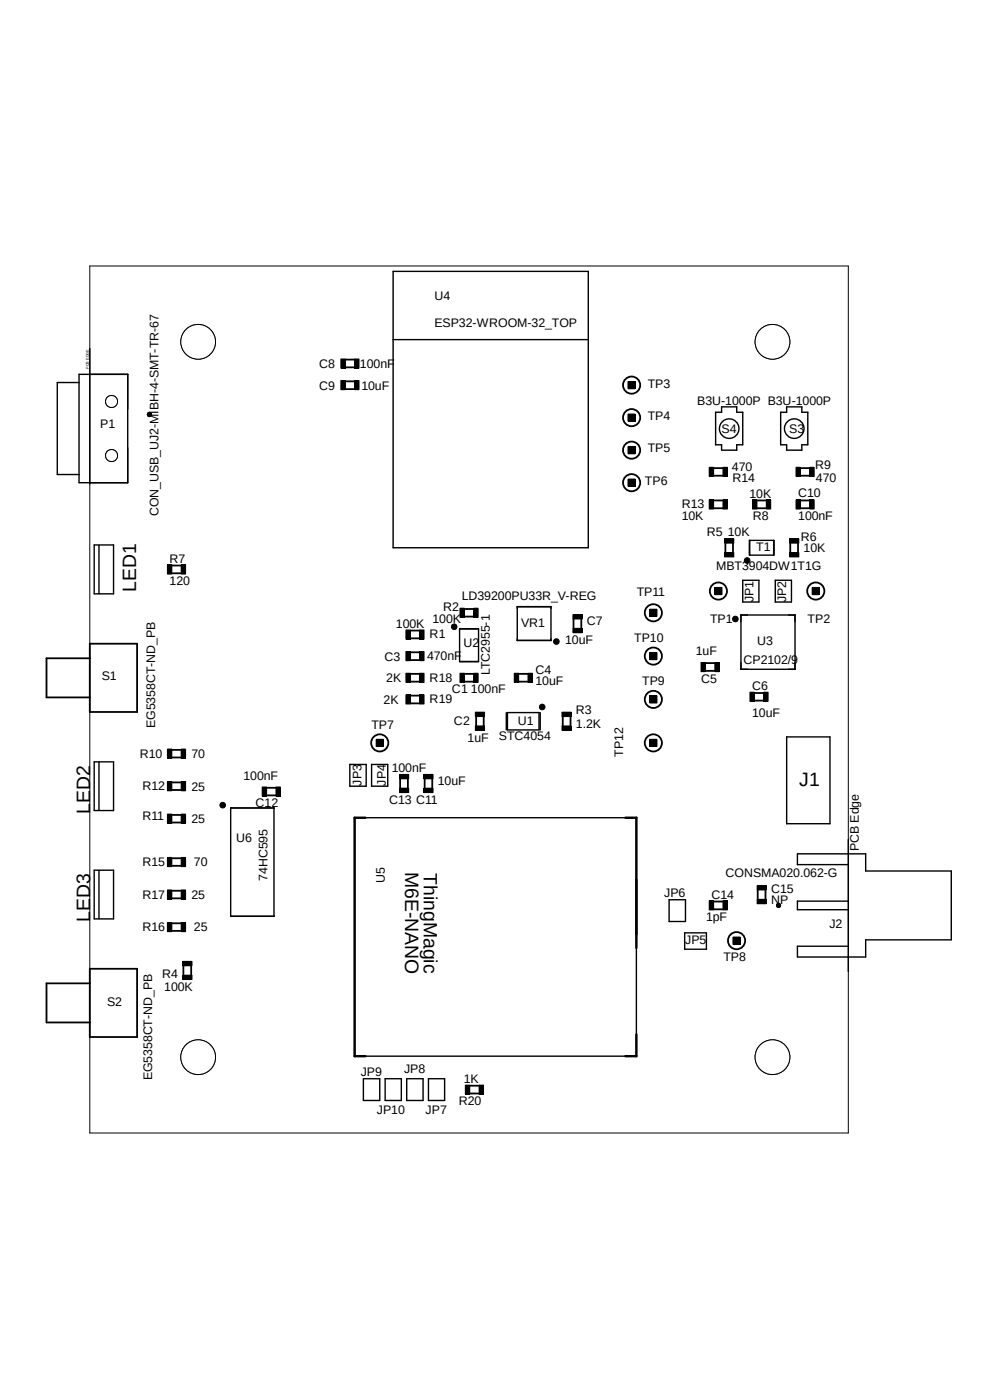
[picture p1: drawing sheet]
<svg xmlns="http://www.w3.org/2000/svg" width="210mm" height="297mm" viewBox="0 0 210 297" stroke-linecap="round" stroke-linejoin="round" font-family="sans-serif">
<path d="M7.3 40.3l195.2 216.5M202.5 40.3l-195.2 216.5" fill="none" stroke="#fff" stroke-width=".21"/>
<g fill="none" stroke="#000" stroke-width=".3">
<path d="M83.4 57.6h41.4v58.6h-41.4zM16.8 79.4h10.3v23h-10.3zM19 73.9v28.8M83.4 72.1h41.4M16.8 81.2h-4.7v19.5h4.7M151.8 87.5h1.3v-1.2h3.2v1.2h1.3v6.9h-1.3v1.1h-3.2v-1.1h-1.3zM165.6 87.5h1.3v-1.2h3.2v1.2h1.3v6.9h-1.3v1.1h-3.2v-1.1h-1.3zM20 115.6h4.1v10.4h-4.1zM21 115.7v10.2M159 114.6v3.2M159 114.6h5.1v3.2h-5.1zM164.2 114.6v3.2"/>
<path d="M97.5 133.4h4M97.5 133.4h4v6.9h-4zM109.7 128.7h7.2v7.2l-7.2-.1zM157.2 130.5h11.5v11.5h-11.5zM157.6 123.1h3.4v4.6h-3.4zM164.5 123.1h3.4v4.6h-3.4zM97.5 140.4h4M107.4 151.2v3.7M107.7 151.2h6.6v3.7h-6.6zM114.6 151.2v3.7M166.9 156.3h9.2v18.5h-9.2zM20 161.6h4.1v10.4h-4.1z"/>
<path d="M21 161.7v10.2M48.9 171.4h.1M48.9 171.4h9.2M48.9 171.4v23h9.2v-23M58.1 171.4h.1M74.2 162.2h3.5v4.6h-3.5zM78.8 162.2h3.5v4.6h-3.5zM180 178.1v28M20 184.6h4.1v10.3h-4.1zM21 184.7v10.2M135 186.7v-13.2h-59.8v50.6h59.8v-25.9M141.9 190.9h3.5v4.6h-3.5z"/>
<path d="M145.2 197.9h4.7v3.5h-4.7zM180 183.4h-10.8v-2.3h14.4v3.7h18.2v14.6h-18.2v3.6h-14.4v-2.3h10.8M180 191.2h-10.8v1.8h10.8M77.1 228.9h3.5v4.6h-3.5zM81.7 228.9h3.4v4.6h-3.4zM86.3 228.9h3.4v4.6h-3.4zM90.9 228.9h3.4v4.6h-3.4z"/>
<circle cx="154.7" cy="90.9" r="2.07"/>
<circle cx="168.5" cy="90.9" r="2.07"/>
</g>
<g fill="#000">
<path d="M72.3 76.2h.9v1.9h-.9z" fill-rule="evenodd"/>
<path d="M75.2 76.2h1v1.9h-1z" fill-rule="evenodd"/>
<path d="M31.4 87.6l.3-.1 .3 .1 .2 .3-.2 .4-.3 .1-.3-.1-.2-.4z" fill-rule="evenodd"/>
<path d="M31.4 87.6l.3-.1 .3 .1 .2 .3-.2 .4-.3 .1-.3-.1-.2-.4z" fill-rule="evenodd"/>
<path d="M72.3 80.7h.9v2h-.9z" fill-rule="evenodd"/>
<path d="M75.2 80.7h1v2h-1z" fill-rule="evenodd"/>
<path d="M133.2 80.9h1.5v1.6h-1.5z" fill-rule="evenodd"/>
<path d="M133.2 87.8h1.5v1.6h-1.5z" fill-rule="evenodd"/>
<path d="M133.2 94.7h1.5v1.6h-1.5z" fill-rule="evenodd"/>
<path d="M150.5 99.1h.9v2h-.9z" fill-rule="evenodd"/>
<path d="M153.4 99.1h.9v2h-.9z" fill-rule="evenodd"/>
<path d="M168.9 99.1h.9v2h-.9z" fill-rule="evenodd"/>
<path d="M171.8 99.1h.9v2h-.9z" fill-rule="evenodd"/>
<path d="M35.5 119.8h.9v2h-.9z" fill-rule="evenodd"/>
<path d="M38.4 119.8h1v2h-1z" fill-rule="evenodd"/>
<path d="M133.2 101.6h1.5v1.6h-1.5z" fill-rule="evenodd"/>
<path d="M150.5 106h.9v2h-.9z" fill-rule="evenodd"/>
<path d="M153.4 106h.9v2h-.9z" fill-rule="evenodd"/>
<path d="M153.7 114.3h2v.9h-2z" fill-rule="evenodd"/>
<path d="M153.7 117.2h2v1h-2z" fill-rule="evenodd"/>
<path d="M159.6 106h1v2h-1z" fill-rule="evenodd"/>
<path d="M162.6 106h.9v2h-.9z" fill-rule="evenodd"/>
<path d="M167.5 117.2h2v1h-2z" fill-rule="evenodd"/>
<path d="M167.5 114.3h2v.9h-2z" fill-rule="evenodd"/>
<path d="M168.9 106h.9v2h-.9z" fill-rule="evenodd"/>
<path d="M171.8 106h.9v2h-.9z" fill-rule="evenodd"/>
<path d="M86.1 138.2h.9v2h-.9z" fill-rule="evenodd"/>
<path d="M86.1 133.6h.9v2h-.9z" fill-rule="evenodd"/>
<path d="M89 138.2h1v2h-1z" fill-rule="evenodd"/>
<path d="M89 133.6h1v2h-1z" fill-rule="evenodd"/>
<path d="M97.6 129h.9v2h-.9z" fill-rule="evenodd"/>
<path d="M100.5 129h.9v2h-.9z" fill-rule="evenodd"/>
<path d="M121.5 133.3h2v.9h-2z" fill-rule="evenodd"/>
<path d="M121.5 130.4h2v.9h-2z" fill-rule="evenodd"/>
<path d="M137.8 138.4h1.6v1.6h-1.6z" fill-rule="evenodd"/>
<path d="M137.8 129.2h1.6v1.6h-1.6z" fill-rule="evenodd"/>
<path d="M151.6 124.6h1.6v1.6h-1.6z" fill-rule="evenodd"/>
<path d="M172.3 124.6h1.5v1.6h-1.5z" fill-rule="evenodd"/>
<path d="M35.5 158.9h.9v2h-.9z" fill-rule="evenodd"/>
<path d="M38.4 158.9h1v2h-1z" fill-rule="evenodd"/>
<path d="M79.8 156.8h1.5v1.6h-1.5z" fill-rule="evenodd"/>
<path d="M86.1 142.8h.9v2h-.9z" fill-rule="evenodd"/>
<path d="M86.1 147.4h.9v2h-.9z" fill-rule="evenodd"/>
<path d="M89 142.8h1v2h-1z" fill-rule="evenodd"/>
<path d="M89 147.4h1v2h-1z" fill-rule="evenodd"/>
<path d="M97.6 142.8h.9v2h-.9z" fill-rule="evenodd"/>
<path d="M100.5 142.8h.9v2h-.9z" fill-rule="evenodd"/>
<path d="M100.8 151.1h2v.9h-2z" fill-rule="evenodd"/>
<path d="M100.8 154h2v.9h-2z" fill-rule="evenodd"/>
<path d="M109.1 142.8h.9v2h-.9z" fill-rule="evenodd"/>
<path d="M112 142.8h.9v2h-.9z" fill-rule="evenodd"/>
<path d="M119.2 154h2v.9h-2z" fill-rule="evenodd"/>
<path d="M119.2 151.1h2v.9h-2z" fill-rule="evenodd"/>
<path d="M137.8 147.6h1.6v1.5h-1.6z" fill-rule="evenodd"/>
<path d="M137.8 156.8h1.6v1.6h-1.6z" fill-rule="evenodd"/>
<path d="M148.7 140.5h.9v2h-.9z" fill-rule="evenodd"/>
<path d="M151.6 140.5h1v2h-1z" fill-rule="evenodd"/>
<path d="M159.1 146.9h.9v1.9h-.9z" fill-rule="evenodd"/>
<path d="M162 146.9h.9v1.9h-.9z" fill-rule="evenodd"/>
<path d="M35.5 172.7h.9v2h-.9z" fill-rule="evenodd"/>
<path d="M35.5 165.8h.9v2h-.9z" fill-rule="evenodd"/>
<path d="M38.4 172.7h1v2h-1z" fill-rule="evenodd"/>
<path d="M38.4 165.8h1v2h-1z" fill-rule="evenodd"/>
<path d="M55.6 167h1v1.9h-1z" fill-rule="evenodd"/>
<path d="M58.5 167h1v1.9h-1z" fill-rule="evenodd"/>
<path d="M84.8 164.3h1.9v.9h-1.9z" fill-rule="evenodd"/>
<path d="M84.8 167.2h1.9v.9h-1.9z" fill-rule="evenodd"/>
<path d="M89.9 164.3h2v.9h-2z" fill-rule="evenodd"/>
<path d="M89.9 167.2h2v.9h-2z" fill-rule="evenodd"/>
<path d="M35.5 181.9h.9v2h-.9z" fill-rule="evenodd"/>
<path d="M35.5 195.7h.9v2h-.9z" fill-rule="evenodd"/>
<path d="M35.5 188.8h.9v2h-.9z" fill-rule="evenodd"/>
<path d="M38.4 181.9h1v2h-1z" fill-rule="evenodd"/>
<path d="M38.4 195.7h1v2h-1z" fill-rule="evenodd"/>
<path d="M38.4 188.8h1v2h-1z" fill-rule="evenodd"/>
<path d="M150.5 191.1h.9v1.9h-.9z" fill-rule="evenodd"/>
<path d="M153.4 191.1h.9v1.9h-.9z" fill-rule="evenodd"/>
<path d="M155.5 198.8h1.5v1.5h-1.5z" fill-rule="evenodd"/>
<path d="M160.6 190.8h2v.9h-2z" fill-rule="evenodd"/>
<path d="M160.6 187.9h2v.9h-2z" fill-rule="evenodd"/>
<path d="M164.8 191.8l.4-.2 .3 .2 .1 .3-.1 .3-.3 .1-.4-.1-.1-.3z" fill-rule="evenodd"/>
<path d="M164.8 191.8l.4-.2 .3 .2 .1 .3-.1 .3-.3 .1-.4-.1-.1-.3z" fill-rule="evenodd"/>
<path d="M38.8 204h1.9v.9h-1.9z" fill-rule="evenodd"/>
<path d="M38.8 206.9h1.9v.9h-1.9z" fill-rule="evenodd"/>
<path d="M98.7 230.2h1v2h-1z" fill-rule="evenodd"/>
<path d="M101.6 230.2h1v2h-1z" fill-rule="evenodd"/>
<circle cx="158.5" cy="118.9" r=".6"/>
<circle cx="96.3" cy="133" r=".6"/>
<circle cx="118" cy="136.1" r=".6"/>
<circle cx="156" cy="131.3" r=".6"/>
<circle cx="115" cy="150" r=".6"/>
<circle cx="47.2" cy="170.8" r=".6"/>
</g>
<g fill="none" stroke="#000" stroke-width=".21">
<path d="M19 56.4h161v184h-161zM72.3 76.2h.9v1.9h-.9zM75.2 76.2h1v1.9h-1zM31.4 87.6l.3-.1 .3 .1 .2 .3-.2 .4-.3 .1-.3-.1-.2-.4zM72.3 80.7h.9v2h-.9zM75.2 80.7h1v2h-1zM133.2 80.9h1.5v1.6h-1.5zM133.2 87.8h1.5v1.6h-1.5zM133.2 94.7h1.5v1.6h-1.5zM150.5 99.1h.9v2h-.9zM153.4 99.1h.9v2h-.9zM168.9 99.1h.9v2h-.9z"/>
<path d="M171.8 99.1h.9v2h-.9zM35.5 119.8h.9v2h-.9zM38.4 119.8h1v2h-1zM133.2 101.6h1.5v1.6h-1.5zM150.5 106h.9v2h-.9zM153.4 106h.9v2h-.9zM153.7 114.3h2v.9h-2zM153.7 117.2h2v1h-2zM159.6 106h1v2h-1zM162.6 106h.9v2h-.9zM167.5 117.2h2v1h-2zM167.5 114.3h2v.9h-2z"/>
<path d="M168.9 106h.9v2h-.9zM171.8 106h.9v2h-.9zM86.1 138.2h.9v2h-.9zM86.1 133.6h.9v2h-.9zM89 138.2h1v2h-1zM89 133.6h1v2h-1zM97.6 129h.9v2h-.9zM100.5 129h.9v2h-.9zM121.5 133.3h2v.9h-2zM121.5 130.4h2v.9h-2zM137.8 138.4h1.6v1.6h-1.6zM137.8 129.2h1.6v1.6h-1.6z"/>
<path d="M151.6 124.6h1.6v1.6h-1.6zM172.3 124.6h1.5v1.6h-1.5zM35.5 158.9h.9v2h-.9zM38.4 158.9h1v2h-1zM79.8 156.8h1.5v1.6h-1.5zM86.1 142.8h.9v2h-.9zM86.1 147.4h.9v2h-.9zM89 142.8h1v2h-1zM89 147.4h1v2h-1zM97.6 142.8h.9v2h-.9zM100.5 142.8h.9v2h-.9zM100.8 151.1h2v.9h-2z"/>
<path d="M100.8 154h2v.9h-2zM109.1 142.8h.9v2h-.9zM112 142.8h.9v2h-.9zM119.2 154h2v.9h-2zM119.2 151.1h2v.9h-2zM137.8 147.6h1.6v1.5h-1.6zM137.8 156.8h1.6v1.6h-1.6zM148.7 140.5h.9v2h-.9zM151.6 140.5h1v2h-1zM159.1 146.9h.9v1.9h-.9zM162 146.9h.9v1.9h-.9zM35.5 172.7h.9v2h-.9z"/>
<path d="M35.5 165.8h.9v2h-.9zM38.4 172.7h1v2h-1zM38.4 165.8h1v2h-1zM55.6 167h1v1.9h-1zM58.5 167h1v1.9h-1zM84.8 164.3h1.9v.9h-1.9zM84.8 167.2h1.9v.9h-1.9zM89.9 164.3h2v.9h-2zM89.9 167.2h2v.9h-2zM35.5 181.9h.9v2h-.9zM35.5 195.7h.9v2h-.9zM35.5 188.8h.9v2h-.9z"/>
<path d="M38.4 181.9h1v2h-1zM38.4 195.7h1v2h-1zM38.4 188.8h1v2h-1zM150.5 191.1h.9v1.9h-.9zM153.4 191.1h.9v1.9h-.9zM155.5 198.8h1.5v1.5h-1.5zM160.6 190.8h2v.9h-2zM160.6 187.9h2v.9h-2zM164.8 191.8l.4-.2 .3 .2 .1 .3-.1 .3-.3 .1-.4-.1-.1-.3zM38.8 204h1.9v.9h-1.9zM38.8 206.9h1.9v.9h-1.9zM98.7 230.2h1v2h-1z"/>
<path d="M101.6 230.2h1v2h-1z"/>
<circle cx="158.5" cy="118.9" r=".6"/>
<circle cx="96.3" cy="133" r=".6"/>
<circle cx="118" cy="136.1" r=".6"/>
<circle cx="156" cy="131.3" r=".6"/>
<circle cx="115" cy="150" r=".6"/>
<circle cx="47.2" cy="170.8" r=".6"/>
<circle cx="42" cy="224.3" r="3.7"/>
</g>
<g fill="none" stroke="#000" stroke-width=".38">
<path d="M73.2 76.3h2M73.2 77.9h2M73.2 80.9h2M73.2 82.5h2M151.4 99.3h2M169.8 99.3h1.9M36.4 120h2M151.4 107.8h2M151.4 106.2h2M151.4 100.9h2M153.9 115.2v2M155.5 115.2v2"/>
<path d="M160.6 107.8h2M160.6 106.2h2M167.6 115.2v2M169.3 115.2v2M169.8 107.8h1.9M169.8 106.2h1.9M169.8 100.9h1.9M19 136.6h10.1v14.4h-10.1zM19 139.7h-9.1v8.3h9.1M36.4 121.6h2M87 138.4h2M87 133.8h2"/>
<path d="M87 135.4h2M98.5 130.8h2M98.5 129.2h2M121.7 131.3v2M123.3 131.3v2M36.4 159.1h2M87 143h2M87 144.6h2M87 140h2M87 149.2h2M87 147.6h2M98.5 143h2"/>
<path d="M98.5 144.6h2M101 152v2M102.6 152v2M110 143h2M110 144.6h2M119.4 152v2M121 152v2M149.6 140.7h2M149.6 142.3h2M160 148.6h2M160 147h2M36.4 160.7h2"/>
<path d="M36.4 174.5h2M36.4 172.9h2M36.4 167.6h2M36.4 166h2M56.6 167.1h1.9M56.6 168.7h1.9M84.9 165.2v2M86.5 165.2v2M90.1 165.2v2M91.7 165.2v2M36.4 183.7h2M36.4 182.1h2"/>
<path d="M36.4 197.5h2M36.4 195.9h2M36.4 190.6h2M36.4 189h2M151.4 192.9h2M151.4 191.3h2M160.7 188.8v2M162.4 188.8v2M19 205.5h10.1v14.5h-10.1zM19 208.6h-9.1v8.3h9.1M38.9 204.9v2M40.6 204.9v2"/>
<path d="M99.7 230.3h1.9M99.7 232h1.9"/>
<circle cx="134" cy="81.7" r="1.82"/>
<circle cx="134" cy="95.5" r="1.82"/>
<circle cx="134" cy="88.6" r="1.82"/>
<circle cx="134" cy="102.4" r="1.82"/>
<circle cx="138.6" cy="130" r="1.82"/>
<circle cx="138.6" cy="139.2" r="1.82"/>
<circle cx="152.4" cy="125.4" r="1.82"/>
<circle cx="173.1" cy="125.4" r="1.82"/>
<circle cx="80.6" cy="157.6" r="1.82"/>
<circle cx="138.6" cy="157.6" r="1.82"/>
<circle cx="138.6" cy="148.4" r="1.82"/>
<circle cx="156.2" cy="199.6" r="1.82"/>
</g>
<path d="M77.5 173.5h-2.3v50.6h2.3M132.7 173.5h2.3v27.6M135 219.5v4.6h-2.3" fill="none" stroke="#000" stroke-width=".51"/>
<circle cx="42" cy="224.3" r="3.7" fill="#fff"/>
<g fill="none" stroke="#000" stroke-width=".21">
<circle cx="42" cy="224.3" r="3.7"/>
<circle cx="163.9" cy="224.3" r="3.7"/>
</g>
<circle cx="163.9" cy="224.3" r="3.7" fill="#fff"/>
<g fill="none" stroke="#000" stroke-width=".21">
<circle cx="42" cy="72.5" r="3.7"/>
<circle cx="163.9" cy="224.3" r="3.7"/>
</g>
<circle cx="42" cy="72.5" r="3.7" fill="#fff"/>
<g fill="none" stroke="#000" stroke-width=".21">
<circle cx="42" cy="72.5" r="3.7"/>
<circle cx="163.9" cy="72.5" r="3.7"/>
</g>
<circle cx="163.9" cy="72.5" r="3.7" fill="#fff"/>
<g fill="none" stroke="#000" stroke-width=".21">
<circle cx="163.9" cy="72.5" r="3.7"/>
<circle cx="23.7" cy="85.2" r="1.27"/>
</g>
<circle cx="23.7" cy="85.2" r="1.27" fill="#fff"/>
<g fill="none" stroke="#000" stroke-width=".21">
<circle cx="23.7" cy="96.6" r="1.27"/>
<circle cx="23.7" cy="85.2" r="1.27"/>
</g>
<circle cx="23.7" cy="96.6" r="1.27" fill="#fff"/>
<circle cx="23.7" cy="96.6" r="1.27" fill="none" stroke="#000" stroke-width=".21"/>
<g font-size="4.1">
<text x="28.9" y="125.5" transform="rotate(-90 28.9 125.5)">LED1</text>
<text x="169.5" y="166.7">J1</text>
<text x="19.1" y="172.6" transform="rotate(-90 19.1 172.6)">LED2</text>
<text x="85.9" y="185" transform="rotate(90 85.9 185)">M6E-NANO</text>
<text x="89.9" y="185.2" transform="rotate(90 89.9 185.2)">ThingMagic</text>
<text x="19.1" y="195.6" transform="rotate(-90 19.1 195.6)">LED3</text>
</g>
<g font-size="2.6">
<text x="92.2" y="63.6">U4</text>
<text x="92.2" y="69.5">ESP32-WROOM-32_TOP</text>
<text x="67.7" y="82.8">C9</text>
<text x="67.7" y="78.1">C8</text>
<text x="76.4" y="78.1">100nF</text>
<text x="76.7" y="82.6">10uF</text>
<text x="137.4" y="82.2">TP3</text>
<text x="137.4" y="89.1">TP4</text>
<text x="147.9" y="85.8">B3U-1000P B3U-1000P</text>
<text x="21.3" y="90.8">P1</text>
<text x="137.4" y="96">TP5</text>
<text x="153.1" y="91.9">S4</text>
<text x="167.4" y="91.9">S3</text>
<text x="155.3" y="99.9">470</text>
<text x="172.9" y="99.4">R9</text>
<text x="136.8" y="102.9">TP6</text>
<text x="144.6" y="107.9">R13</text>
<text x="155.4" y="102.3">R14</text>
<text x="159" y="105.7">10K</text>
<text x="169.3" y="105.5">C10</text>
<text x="173.1" y="102.2">470</text>
<text x="33.7" y="109.6" transform="rotate(-90 33.7 109.6)">CON_USB_UJ2-MIBH-4-SMT-TR-67</text>
<text x="144.6" y="110.2">10K</text>
<text x="149.9" y="113.8">R5</text>
<text x="154.4" y="113.7">10K</text>
<text x="159.7" y="110.3">R8</text>
<text x="169.3" y="110.2">100nF</text>
<text x="36" y="119.3">R7</text>
<text x="160.4" y="116.8">T1</text>
<text x="169.9" y="114.8">R6</text>
<text x="170.5" y="117.1">10K</text>
<text x="36" y="124">120</text>
<text x="151.9" y="120.9">MBT3904DW1T1G</text>
<text x="94" y="129.7">R2</text>
<text x="98" y="127.4">LD39200PU33R_V-REG</text>
<text x="135.1" y="126.4">TP11</text>
<text x="159.8" y="127.7" transform="rotate(-90 159.8 127.7)">JP1</text>
<text x="166.7" y="127.7" transform="rotate(-90 166.7 127.7)">JP2</text>
<text x="84" y="133.2">100K</text>
<text x="91.1" y="135.4">R1</text>
<text x="91.7" y="132.1">100K</text>
<text x="98.3" y="137.2">U2</text>
<text x="110.5" y="133.1">VR1</text>
<text x="119.9" y="136.7">10uF</text>
<text x="124.5" y="132.6">C7</text>
<text x="134.5" y="136.2">TP10</text>
<text x="150.6" y="132.2">TP1</text>
<text x="160.6" y="136.8">U3</text>
<text x="171.3" y="132.2">TP2</text>
<text x="81.5" y="140.2">C3</text>
<text x="90.6" y="140.1">470nF</text>
<text x="103.9" y="143.2" transform="rotate(-90 103.9 143.2)">LTC2955-1</text>
<text x="113.6" y="142.9">C4</text>
<text x="147.6" y="139">1uF</text>
<text x="157.7" y="140.8">CP2102/9</text>
<text x="21.6" y="144.4">S1</text>
<text x="81.4" y="149.3">2K</text>
<text x="82" y="144.7">2K</text>
<text x="91.1" y="144.7">R18</text>
<text x="91.1" y="149.2">R19</text>
<text x="95.9" y="147.1">C1</text>
<text x="99.9" y="147">100nF</text>
<text x="113.6" y="145.3">10uF</text>
<text x="136.2" y="145.4">TP9</text>
<text x="148.8" y="144.8">C5</text>
<text x="159.6" y="146.3">C6</text>
<text x="32.9" y="154.5" transform="rotate(-90 32.9 154.5)">EG5358CT-ND_PB</text>
<text x="78.8" y="154.6">TP7</text>
<text x="96.3" y="153.8">C2</text>
<text x="109.9" y="153.8">U1</text>
<text x="122.2" y="151.6">R3</text>
<text x="122.2" y="154.5">1.2K</text>
<text x="159.6" y="152.2">10uF</text>
<text x="29.7" y="160.7">R10</text>
<text x="40.6" y="160.8">70</text>
<text x="99.2" y="157.4">1uF</text>
<text x="105.8" y="156.9">STC4054</text>
<text x="132.2" y="160.5" transform="rotate(-90 132.2 160.5)">TP12</text>
<text x="30.2" y="167.6">R12</text>
<text x="40.6" y="167.7">25</text>
<text x="51.6" y="165.4">100nF</text>
<text x="76.7" y="166.7" transform="rotate(-90 76.7 166.7)">JP3</text>
<text x="81.8" y="166.7" transform="rotate(-90 81.8 166.7)">JP4</text>
<text x="83.1" y="163.7">100nF</text>
<text x="92.9" y="166.6">10uF</text>
<text x="30.2" y="173.9">R11</text>
<text x="54.2" y="171.3">C12</text>
<text x="82.5" y="170.5">C13 C11</text>
<text x="40.6" y="174.6">25</text>
<text x="50.1" y="178.6">U6</text>
<text x="30.2" y="183.7">R15</text>
<text x="41.1" y="183.8">70</text>
<text x="182.2" y="180.6" transform="rotate(-90 182.2 180.6)">PCB Edge</text>
<text x="30.2" y="190.6">R17</text>
<text x="40.6" y="190.7">25</text>
<text x="56.7" y="186.9" transform="rotate(-90 56.7 186.9)">74HC595</text>
<text x="81.7" y="187.3" transform="rotate(-90 81.7 187.3)">U5</text>
<text x="140.9" y="190.3">JP6</text>
<text x="150.9" y="190.6">C14</text>
<text x="153.9" y="186.1">CONSMA020.062-G</text>
<text x="163.6" y="189.5">C15</text>
<text x="163.6" y="191.9">NP</text>
<text x="30.2" y="197.5">R16</text>
<text x="41.1" y="197.6">25</text>
<text x="149.8" y="195.3">1pF</text>
<text x="175.9" y="197">J2</text>
<text x="145.4" y="200.4">JP5</text>
<text x="153.5" y="203.9">TP8</text>
<text x="34.4" y="207.5">R4</text>
<text x="22.7" y="213.4">S2</text>
<text x="34.8" y="210.3">100K</text>
<text x="85.7" y="227.7">JP8</text>
<text x="32.3" y="229.2" transform="rotate(-90 32.3 229.2)">EG5358CT-ND_PB</text>
<text x="76.5" y="228.3">JP9</text>
<text x="98.4" y="229.8">1K</text>
<text x="80" y="236.3">JP10</text>
<text x="90.3" y="236.3">JP7</text>
<text x="97.3" y="234.5">R20</text>
</g>
<text font-size=".8" x="18.8" y="78.3" transform="rotate(-90 18.8 78.3)">PCB EDGE</text>
</svg>
